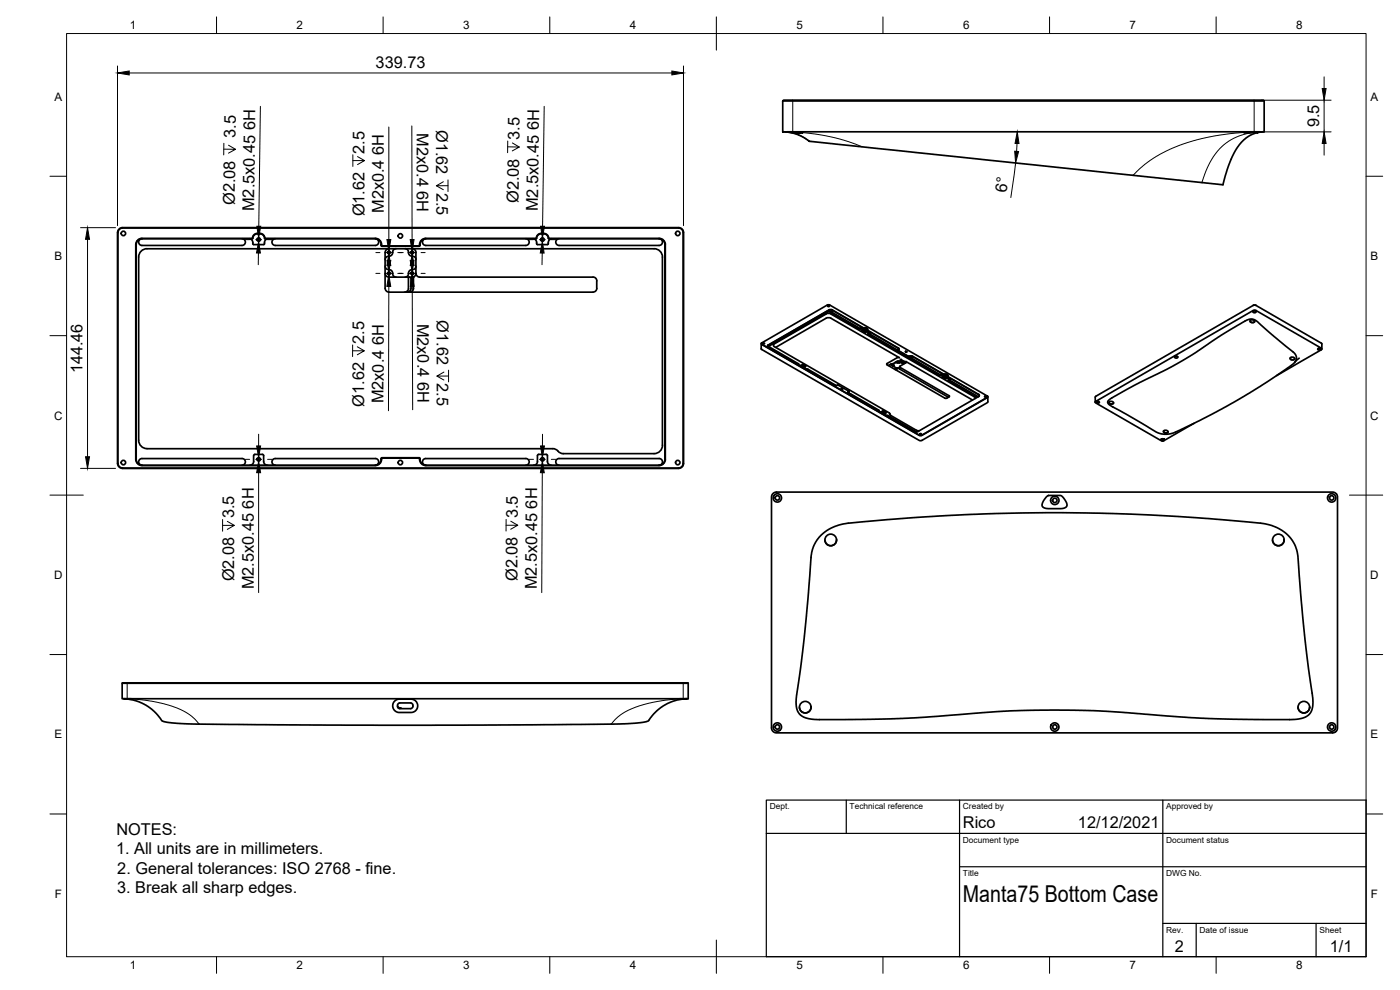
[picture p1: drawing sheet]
<svg xmlns="http://www.w3.org/2000/svg" width="420mm" height="297mm" viewBox="0 0 420 297" stroke-linecap="round" stroke-linejoin="round" font-family="sans-serif">
<!-- layer: Visible -->
<g fill="none" stroke="#000" stroke-width=".51">
<path d="M234.9 30.3l.3-.3h143.9l.3 .3M234.9 30.3h144.5M234.9 30.3v9.2l.5 .1 144-.1v-9.2M234.9 39.5l2.4 .3 2.1 .6 1.9 .9 1.5 1.1M235.9 39.6h4.2l.8 .2-1.4 .2zM373.4 39.8l5-.2-3.9 .3zM379.4 39.5l-2.1 .3-2.1 .8-1.9 1.4-1.5 1.7-1.4 2.1-1.2 2.7-2.2 6.9-124.1-13M242.8 42.4h.1M35.6 68.9l1.2-.6h166.9a1.49 1.49 0 0 1 1.4 1.5v69.2a1.52 1.52 0 0 1-1.5 1.6l-166.8-.1a1.49 1.49 0 0 1-1.5-1.5v-69.2zM42.6 75.2l1.5-.6h152.2a2.48 2.48 0 0 1 2.5 2.5v56.5a2.51 2.51 0 0 1-2.5 2.5h-27.3l-1-.3-1.4-1.1-.7-.1h-121.8a2.51 2.51 0 0 1-2.5-2.5v-55a2.5 2.5 0 0 1 1-1.9zM42.6 71.6h33.1M42.6 71.6a1.75 1.75 0 0 0-1.7 1.8v64.4a1.75 1.75 0 0 0 1.7 1.8"/>
<path d="M42.6 71.6a1.01 1.01 0 0 0-1 1 1.01 1.01 0 0 0 1 1h30a1.01 1.01 0 0 0 1-1 1.01 1.01 0 0 0-1-1M74.8 71.6a1.37 1.37 0 0 1 1.2 1.7l.1 .1M75.7 71.5h-33.1a1.87 1.87 0 0 0-1.9 1.9v64.4a1.91 1.91 0 0 0 1.9 1.9h70a2.12 2.12 0 0 0 2-2.2h11.2a2.3 2.3 0 0 0 2 2.2h70M77.2 70a1.69 1.69 0 0 1 2.3 1.5h33.1a1.84 1.84 0 0 1 1.9 2.1M77.2 70.2a1.77 1.77 0 0 1 2.3 1.4h33.1M77.2 70a1.49 1.49 0 0 0-1.4 1.5M77.2 70.2a1.65 1.65 0 0 0-1.5 1.4M80.5 71.6l-.9 .5-.5 1.3h-3M82.6 71.6a1.01 1.01 0 0 0-1 1 1.01 1.01 0 0 0 1 1h30a1.01 1.01 0 0 0 1-1 1.01 1.01 0 0 0-1-1M112.6 71.6a1.75 1.75 0 0 1 1.8 1.8M114.4 73.4v.2M114.4 73.6l.2 .3h11.2l.2-.3"/>
<path d="M114.5 73.6h11.4M115.6 75.8v10.7M115.6 79.9a1.24 1.24 0 0 0 1.5 1l.5 .4 .2 .9a1.01 1.01 0 0 0 1 .9M116.7 74.6l-.6 .2-.5 1M118.8 74.6a1.21 1.21 0 0 0-1 1.5l-.4 .6-.8 .2a.97 .97 0 0 0-1 1M121.6 74.6a1.21 1.21 0 0 1 1 1.5l.4 .6 .8 .2M123.7 74.6l.7 .2 .4 1v6.2M123.8 76.9a1.01 1.01 0 0 1 1 1M124.8 79.9a1.01 1.01 0 0 1-1 1M127.8 71.6a1.77 1.77 0 0 0-1.8 2M127.8 71.6a1.01 1.01 0 0 0-1 1 1.01 1.01 0 0 0 1 1h30a1.01 1.01 0 0 0 1-1 1.01 1.01 0 0 0-1-1M159.9 71.6l.7 .3 .5 .9"/>
<path d="M161 71.5l-33.2 .1M161 72.8v.3M161.1 71.5a1.86 1.86 0 0 1 1.8-1.4 1.86 1.86 0 0 1 1.8 1.5h33.1M165.7 71.6l-.9 .5-.5 1.3h-3l-.2-.3M167.8 71.6a1.01 1.01 0 0 0-1 1 1.01 1.01 0 0 0 1 1h30M197.8 71.5h-33.1a1.92 1.92 0 0 0-1.9-1.5 1.92 1.92 0 0 0-1.9 1.5h-33.1a1.9 1.9 0 0 0-1.9 2.1M197.8 73.6a1.01 1.01 0 0 0 1-1 1.01 1.01 0 0 0-1-1 1.71 1.71 0 0 1 1.7 1.8l.1 64.4a1.78 1.78 0 0 1-1.8 1.8 1.01 1.01 0 0 0 1-1 1.01 1.01 0 0 0-1-1M197.8 71.5a1.87 1.87 0 0 1 1.9 1.9v64.4a1.84 1.84 0 0 1-1.9 1.9M115.6 82l.5 .9 .6 .2 7.5-.1M122.6 83.4l-.1 3.5-.4 .5-.6 .2M122.8 83.1l-.2 .3M123.3 83.4v3.5l-.4 .5-.7 .2"/>
<path d="M123.6 83.1l-.3 .3M123.8 80.9a1.3 1.3 0 0 0-1.3 1.6l-.5 .6h-.4M124.2 83l-.2 3.9-.4 .5-.6 .2M124.8 82l-.1 .6-.5 .4M124.8 82l.3 .7 .9 .4 52.3 .1a1.08 1.08 0 0 1 .8 1.1v2.6l-.5 .5-.6 .3-61.3-.1-.6-.2-.5-.9M247.9 94.2l.8-.2 .7 .2M247.9 94.2l-15.5 9-.2 .6 34.6 20.1 .3 .4M248.5 91.7l.4 .1-.4 .2zM248.8 93l-18.3 10.5M248.8 93h1M249.2 93.7h.4l8.7 5M249.3 94.2l43.1 24.8 .3 .6"/>
<path d="M249.3 95.5l20.6 11.8h-.6l-3.1 1.8v.3l17.3 10.1h.7l.8-.5-.2-.3-14.8-8.6 1.9-1.3M249.4 95.5l-.7-.2-.8 .2-15.1 8.7M249.8 93l9.4 5.4M258.7 99v.2M258.7 99.2h.1M258.8 99.2l.8 .5 .7-.1 .8 .4h-.6v.3M259 98.8l-.7-.4v.3h-.6l-8.6-5 .3-.3 .4 .1-.8-.1-18.6 10.7M259.2 98.4h.8l.4 .3-.1 .3 9.3 5.4 .2 .4-.3 .3M259.2 98.5l-9.4-5.5h-.8l-18.4 10.6M259.2 98.5h.8l.4 .2-.2 .3M259.5 98.9l.3 .1-.3 .1zM260.2 99.3h.1"/>
<path d="M260.2 99.1v.2M260.2 99l9.4 5.5 .2 .4-.2 .2M260.3 98.9a.93 .93 0 0 0-1.2-.2l-.2-.2 .1 .2-.2 .3 .8 .5 .9-.1-.3-.1M375.1 96.3l.7 .5 .7-.4M375.3 96.1l.8-.1 .4 .3a.7 .7 0 0 1-.7 .5 .7 .7 0 0 1-.6-.6zM376 93.4l.7-.2 .3 .3-.6 .3zM376.1 91.6h.8zM376.1 91.6l-47.2 27.3-.2 1.8M376.8 93.2h-.5M376.9 91.6l19.8 11.6M228.5 103.1l.1 1.7 47.5 27.4 .6-.1 19.6-11.3 .2-1.7M228.6 103.3l-.1-.1 .1-.3 19.7-11.4 .5-.1 47.5 27.4 .2 .3-19.8 11.5-.6 .1-47.5-27.3"/>
<path d="M228.7 102.8v.5l47.4 27.3h.6l19.5-11.4M229 102.9l.5 .2-.5 .1zM230.5 104.1l19.8 11.5 1.2-.1M230.5 103.5l-.2 .2 .2 .4M230.6 103.6l-.2 .4 .2 .2M230.6 104.2h.5M231.1 104.2l8.5 4.9M239.6 109.1l.1 .3M240.4 109.6l-.2 .1M240.8 109.7l.4 .1-.4 .1zM240.9 109.4l-.6 .3M240.9 109.3h.2"/>
<path d="M241.1 109.4l.6 .3M241.7 109.9l-.6 .3M241.7 110.1l-.5 .2M241.7 109.7v.2M241.7 109.8v.2M242 110.7l.5 .1M242.4 110.8l8.5 4.9M250.9 115.7h.1M251.5 115.5h.1M251.5 115.5l3.2 1.9M252.5 116.5l.5 .1-.5 .2zM254.7 117.4l-.3 .2 .2 .5 19.8 11.4 .6 .1 .5-.1 18.2-10.5"/>
<path d="M254.7 117.4h.1M254.7 117.3v.1M254.7 117.5l-.2 .2 .2 .4M254.7 118.1h.5l8.5 4.9 .1 .3M254.8 117.4l-.3 .6M266.6 109.7l.9-.5v.3l1.6 1M267.4 109.5l.7-.4-.1 .2 .3 .3-.3 .2M267.7 109.6h.3l-.2 .1M268.2 109.6v.1M268.3 109.7l-.2 .2M269 105.2h.5M269.1 110.5l-.6 .3"/>
<path d="M269.1 110.4l.2 .1M269.3 108.4l-.6 .3 .6 .1M269.3 108.7h.6M269.3 108.4h.6M269.3 110.5l-.7 .4M269.3 110.5h.2M269.5 105.2v.3M269.5 108.5l.2 .1zM269.5 110.5h.1M269.5 105.1l-8.4-4.8h-.6l8.5 4.9M269.5 105.5v.1M269.5 105.6l3.2 1.8h1.2l-.4-.1-.3 .3 8.6 5h.6v-.3"/>
<path d="M269.5 105.2l3.3 1.8M269.5 105.1v.1M269.5 105.1l3.3 1.9M269.5 110.5l-.7 .4M269.6 105.1h.1M269.7 105h.1M269.7 110.5h-.1M269.9 108.4l.6 .3-.6 .1M270 110.5h-.4M270 110.1l.1 .7 14.5 8.4M270 110.5h-.3M270.4 107.9v.1"/>
<path d="M270.4 108l.2 .4M270.4 107.9h.1M270.4 107.9l.2 .5M270.4 107.9l.9 .5M270.4 107.9l-.1 .4 1 .7M270.6 108.4l.9 .5M271.2 109.2l-.9-.4h-1.5l-.8 .5M271.3 108.4l.2 .3M271.5 108.9h.1M271.5 108.8v.1M271.5 108.9l-.2 .1M271.8 105.4l.4 .1-.4 .1z"/>
<path d="M271.9 108.5l20 11.5M271.9 108.5v.3M272.8 107l.6-.2 .5 .2 9.4 5.4h.8M272.8 106.9v.1M272.8 106.9h1.1l9.4 5.4 .6-.1 .4 .2 .2 .4-.2 .1 9.4 5.4 .2 .4-.2 .2M273.3 107.7l.6-.1 8.5 4.9M282.4 112.3l.6 .3M282.4 112.5v.1M282.8 112.9l.9 .7M282.9 112.9l.8 .5M283 112.4l1.1 .2M283 112.8l-.1 .1"/>
<path d="M283 112.6l.1 .1M283 112.4v.4M283.6 112.8l.3 .1-.3 .1zM283.7 113.6l.7-.1 .8 .4h-.6v.3M284.1 112.6l.3 .2M284.1 112.4l.2 .1M284.3 113.2h.1M284.3 113v.2M284.3 112.5v.5M284.3 112.9v.1M284.3 113l9.4 5.4 .2 .4-.2 .2M284.3 113.2l.3 .1-.9 .1"/>
<path d="M284.6 114.2h.6l8.4 4.8M284.6 114.2l8.7 5M293.7 118.8l.1 .1M295.5 118.9l.5 .1-.5 .1zM296.3 118.8v.4M352.5 106.9l.6-.1 .3 .5-.6 .1-.3-.2zM352.7 106.8h.5M383.1 112.7l13.4-7.7 .2-.4-19.8-11.4-.5-.1-47.7 27.5 .2 .3 19.9 11.4 .5-.1 9.1-5.2M387.2 107.5l.6 .4 .8-.3M387.4 107.2h.7l.5 .3a.7 .7 0 0 1-.8 .5 .7 .7 0 0 1-.6-.6zM389.9 107.5l-1.3 1.2M395.5 104.6l.7-.2 .3 .4-.8 .2z"/>
<path d="M396.2 104.5h-.5M396.7 103.2v1.5M42.6 139.6h70M42.6 139.6a1.01 1.01 0 0 1-1-1 1.01 1.01 0 0 1 1-1h30a.99 .99 0 0 1 1 1 .99 .99 0 0 1-1 1M76.1 136.7v1.8M76.1 138.4l-.2 .7-.9 .5M78.7 136.3h-2.2l-.4 .4M78.8 136.3l.3 .4 .1 2.1 .4 .6 .7 .2M82.6 139.6a1.01 1.01 0 0 1-1-1 1.01 1.01 0 0 1 1-1h30a.99 .99 0 0 1 1 1 .99 .99 0 0 1-1 1M114.4 137.6v.2M114.4 137.8a1.75 1.75 0 0 1-1.8 1.8M114.4 137.6l.2-.3 11.4 .1a1.94 1.94 0 0 0 1.8 2.2"/>
<path d="M127.8 139.6h70M127.8 139.6a1.01 1.01 0 0 1-1-1 1.01 1.01 0 0 1 1-1h30a.99 .99 0 0 1 1 1 .99 .99 0 0 1-1 1M160.2 139.6l.6-.2 .5-.6v-2.1l.2-.3 2.4-.1 .4 .4 .1 2.1 .4 .6 .6 .2M197.8 137.6h-30a1.01 1.01 0 0 0-1 1 1.01 1.01 0 0 0 1 1M264.3 123.6l.8-.4 .7 .4-.6 .5M264.9 123.6l.4 .1-.4 .1zM265.8 123.7v.2l-.5 .3M266.1 124.6l.4 .1M266.5 124.7l8.5 4.9M267.1 124.2v.2M267.1 124.3l.2 .3 7.7 4.5M275 129.1l.9 .1"/>
<path d="M275 129.6h.1M276.1 130.1l.4 .1-.4 .1zM329 120.5l.5-.1 .4 .3-.7 .2zM329.2 120.4h.5M332.7 120.1l7.3-4.3 13.9-7.1 4.7-2.7 8.9-6 6.2-3.7 1.3-.5h1.1l1 .5 4.6 4.1 6.5 5.3 .8 1.3-.1 1.1-1 1.3-12.9 8.5-11.1 6.3-6.9 3.5-5.4 2.4-2.6 .1-2.2-.7-13.3-7.7-1.1-1zM332.8 120.7l.7 .5 .7-.3M333 120.5l.8-.1 .4 .4a.7 .7 0 0 1-.7 .5 .7 .7 0 0 1-.7-.6zM348.4 131.8l.7-.1 .3 .2-.6 .3-.3-.1zM348.7 131.6h.4M349.2 129.4l.6 .5 .8-.4M349.4 129.2l.7-.1 .4 .3a.7 .7 0 0 1-.7 .5 .7 .7 0 0 1-.6-.5zM36.8 140.4h166.8"/>
<path d="M36.8 140.4a1.4 1.4 0 0 1-1.4-1.3v-69.3a1.37 1.37 0 0 1 1.4-1.4h166.9a1.37 1.37 0 0 1 1.3 1.4v69.2a1.37 1.37 0 0 1-1.3 1.4M231.9 148.1l1-.5 167.7 .2 .6 .5 .2 .7-.1 70-.6 .7-.7 .2-167.5-.1-.7-.5-.3-.8v-69.5zM314.2 148.9l.5-.2h3.7l1.3 1.5 .5 1v.7l-.5 .4-1 .3h-4.1l-1.3-.2-.5-.6v-.8zM246.2 160.8l2.9-2.2 3.9-1.4 20.9-1.9 17.3-.9 15.4-.5h17.6l15.5 .4 23.1 1.3 15.5 1.4 2.7 .5 3.6 1.6 2.2 1.7 1.7 2.6 .7 1.6 .3 1.8a611.1 611.1 0 0 0 4.5 44l-.3 2.2-.5 1-.7 .7-1.9 .8-3 .4-24.9-.3-30.8-2.2-14.3-.4-16.4 .4-30.5 2.2-25.4 .3-3.4-.5-1.9-1.1-.6-.9-.4-1.4 .1-3.3a628.5 628.5 0 0 0 4.6-43.2l.8-2.3zM247.6 162a1.75 1.75 0 0 0 1.7 1.7 1.75 1.75 0 0 0 1.8-1.7M381.9 162a1.75 1.75 0 0 0 1.8 1.7 1.75 1.75 0 0 0 1.7-1.7M36.7 205h169.8zM36.7 205v4.6h169.5l-.3 .1M37 209.6l.3 .1M37.3 209.7l2.4 .1zM38.3 209.7l2.4 .5 2.6 1.1 2.9 2.1 2.4 2.9 3 .6 7.3 .4 54.8 .3 60.1-.2 11.6-.2 5.8-.3 3.3-.5 1.8-2.3 2.5-2.1 3.3-1.7 2.8-.6M118.3 210.5l.6-.5 .8-.2h4l.7 .2 .6 .6 .3 .9v.9l-.6 .9-.9 .4h-4.4l-1-.5-.5-.8v-1z"/>
<path d="M119.3 212.1h.3M119.5 212.4h.9M123.2 210.9h-3.2a.86 .86 0 0 0-.7 .9 .86 .86 0 0 0 .7 .8h3.2M123.2 210.9a.87 .87 0 0 1 .7 .9 .87 .87 0 0 1-.7 .8M203.5 209.7h2.4zM206.5 205v4.6h-.3M239.9 212.2a1.75 1.75 0 0 0 1.8 1.7 1.75 1.75 0 0 0 1.7-1.7M389.6 212.2a1.75 1.75 0 0 0 1.7 1.7 1.75 1.75 0 0 0 1.7-1.7"/>
<circle cx="37" cy="70" r=".67"/>
<circle cx="77.6" cy="71.9" r=".52"/>
<circle cx="116.7" cy="75.8" r=".41"/>
<circle cx="120.2" cy="70.8" r=".67"/>
<circle cx="123.7" cy="75.8" r=".41"/>
<circle cx="162.8" cy="71.9" r=".52"/>
<circle cx="203.4" cy="70" r=".67"/>
<circle cx="116.7" cy="82" r=".41"/>
<circle cx="123.7" cy="82" r=".41"/>
<circle cx="37" cy="138.8" r=".67"/>
<circle cx="77.6" cy="137.8" r=".52"/>
<circle cx="120.2" cy="138.8" r=".67"/>
<circle cx="162.8" cy="137.8" r=".52"/>
<circle cx="203.4" cy="138.8" r=".67"/>
<circle cx="233.3" cy="149.4" r="1.25"/>
<circle cx="233.3" cy="149.4" r=".67"/>
<circle cx="316.6" cy="150.1" r=".67"/>
<circle cx="316.6" cy="150.1" r="1.26"/>
<circle cx="399.7" cy="149.4" r=".67"/>
<circle cx="399.7" cy="149.4" r="1.25"/>
<circle cx="249.3" cy="162" r="1.75"/>
<circle cx="383.7" cy="162" r="1.75"/>
<circle cx="233.3" cy="218.1" r="1.24"/>
<circle cx="233.3" cy="218.1" r=".67"/>
<circle cx="241.7" cy="212.2" r="1.75"/>
<circle cx="316.6" cy="218.1" r="1.25"/>
<circle cx="316.6" cy="218.1" r=".67"/>
<circle cx="391.3" cy="212.2" r="1.75"/>
<circle cx="399.7" cy="218.1" r=".67"/>
<circle cx="399.7" cy="218.1" r="1.25"/>
</g>
<!-- layer: Visible Narrow -->
<g fill="none" stroke="#000" stroke-width=".3">
<path d="M235.3 39.5l.6 .1M236 39.6h1.1M236.4 39.6l3.6 1 2.9 1.8M237.9 30v9.5M240.9 39.8l4.7 .6 5.1 1 4.1 1.2 3.9 1.5M373.4 39.7l-4.3 .4-6.1 1-4.6 1.1-4.7 1.5-4.1 1.8-3.6 2.1-3 2.2-2.9 2.8M376.4 30v9.5M376.4 39.7l-3.3 .7-2.3 .8-2.3 1.3-1.9 1.6-1.9 2.1-1.6 2.6-1.2 2.6-1.2 3.4M378.2 39.5l-1.2 .1M378.8 39.5l-.6 .1M37.3 209.6l.6 .1M38.2 204.9v.1"/>
<path d="M38.2 205.2v4.2M39.6 209.7l6.6 .8 3.1 .7 3.7 1.2 3.9 2 1.6 1.4 1.2 1.5M119.6 212.2v.2M120.4 212.4v.2M203.6 209.7l-6.2 .7-6.5 1.7-2.8 1.2-1.8 1.1-1.6 1.4-1.2 1.5M205 204.9v.1M205 205.2v4.2M206 209.6l-.7 .1"/>
</g>
<!-- layer: Visible -->
<circle cx="377.3" cy="39.8" r=".24" fill="#000" stroke="#000" stroke-width=".3"/>
<!-- layer: Border -->
<g fill="none" stroke="#000" stroke-width=".3">
<path d="M20 10.1h390v276.9h-390zM65 5.1v5M115 5.1v5M165 5.1v5M215 5.1v10M265 5.1v5M315 5.1v5M365 5.1v5M15 52.9h5M410 52.9h5M15 100.7h5M410 100.7h5"/>
<path d="M15 148.6h10M405 148.6h10M15 196.4h5M410 196.4h5M15 244.2h5M410 244.2h5M65 287v5M115 287v5M165 287v5M215 282.1v9.9M265 287v5M315 287v5"/>
<path d="M365 287v5"/>
</g>
<!-- layer: TitleBlock -->
<path d="M230 240.1h180v46.9h-180zM230 250h180M254 240.1v9.9M288 240.1v46.9M349 240.1v46.9M288 260.1h122M349 277.1h61M359 277.1v9.9M395 277.1v9.9" fill="none" stroke="#000" stroke-width=".36"/>
<!-- layer: Dimensions -->
<g fill="none" stroke="#000" stroke-width=".3">
<path d="M35.3 19.8v47.9M205.1 19.8v47.9M38.8 21.9h162.8M78.1 31.9l-.4 36M116.7 38.1v33.8M123.6 37.8l.1 34.1M163.3 31.9l-.5 36M378.5 30.1h21M378.5 39.6h21M397.4 23.1v3.5M397.4 30.1v9.5M67.2 44.8h3.5l-2.1 1.2"/>
<path d="M67.2 43l-.1 3.5M68.6 43.6l2.1 1.2M105.9 48.2h3.5l-2.1 1.2M105.9 46.4v3.5M107.3 47l2.1 1.2M131 55.7l2.1 1.2M133.1 54.5l-2.1 1.2h3.5M134.5 54v3.5M152.4 44.1h3.5l-2.2 1.2M152.4 42.3l-.1 3.5M153.8 42.9l2.1 1.2M304.8 48.9l-1.4 10.4"/>
<path d="M305.2 43.1l-.1 2.3M397.4 43.1v3.5M24.2 68.3h10.5M26.3 71.8v65.2M77.6 75.9l-.1 3.5M77.6 71.4v1M116.7 75.4v.8M116.7 79.7v3.5M116.7 74.6v3.5M123.7 74.6v3.5M123.7 79.7v3.5M123.7 75.4v.8"/>
<path d="M162.7 75.9v3.5M162.8 71.4v1M116.7 85.9l-.1 37.3M123.7 81.6v.8M123.7 85.9l.1 37M105.8 105.2h3.5l-2.1 1.3M105.8 103.5v3.5M107.2 104l2.1 1.2M131.1 112.8l2.1 1.2M133.2 111.6l-2.1 1.2h3.5M134.6 111.1v3.5M77.6 130.3v3.5"/>
<path d="M77.6 137.3v1M162.8 137.3v1M162.8 130.3v3.5M24.2 140.5h10.5M66.8 157.6h3.5l-2.1 1.2M66.8 155.9v3.5M68.2 156.4l2.1 1.2M77.6 141.8v36M151.9 157.6h3.5l-2.1 1.2M151.9 155.8v3.5M153.3 156.4l2.1 1.2M162.8 141.8l-.2 36"/>
</g>
<g fill="#000" stroke="#000" stroke-width=".3">
<path d="M35.3 21.9l3.5-.6v1.2zM201.6 21.3l3.5 .6-3.5 .6zM396.8 26.6h1.2l-.6 3.5zM305.3 39.6l.5 3.5-1.2-.1zM304.5 45.4l1.2 .1-.9 3.4zM397.4 39.6l.6 3.5h-1.2zM26.3 68.3l.6 3.5h-1.2zM77.6 72.4l.5 3.5h-1.1zM77.1 67.9h1.2l-.7 3.5zM116.7 76.2l.6 3.5h-1.2zM116.1 71.9h1.2l-.6 3.5zM116.1 78.1h1.2l-.6 3.5z"/>
<path d="M123.1 71.9h1.2l-.6 3.5zM123.1 78.1h1.2l-.6 3.5zM123.7 76.2l.6 3.5h-1.2zM162.8 72.4l.5 3.5h-1.2zM162.2 67.9h1.2l-.6 3.5zM116.7 82.4l.6 3.5h-1.2zM123.7 82.4l.6 3.5h-1.2zM25.7 137h1.2l-.6 3.5zM77 133.8h1.2l-.6 3.5zM162.2 133.8h1.2l-.6 3.5zM77.6 138.3l.6 3.5h-1.2zM162.8 138.3l.5 3.5h-1.1z"/>
</g>
<!-- layer: Center Lines -->
<g fill="none" stroke="#000" stroke-width=".3">
<path d="M73.6 71.9h1.3M76.7 71.9h1.8M77.6 67.9v1.3M77.6 71v1.8M77.6 74.6v1.3M80.3 71.9h1.3M112.8 75.8h1.2M115.8 75.8h1.8M116.7 71.9v1.2M116.7 74.9v1.8M116.7 78.1v1.6M119.4 75.8h1.6"/>
<path d="M122.8 75.8h1.8M123.7 71.9v1.2M123.7 74.9v1.8M123.7 78.1v1.6M126.4 75.8h1.2M158.7 71.9h1.4M161.9 71.9h1.8M162.8 67.9v1.3M162.8 71v1.8M162.8 74.6v1.3M165.5 71.9h1.3M112.8 82h1.2"/>
<path d="M115.8 82h1.8M116.7 81.1v1.8M116.7 84.7v1.2M119.4 82h1.6M122.8 82h1.8M123.7 81.1v1.8M123.7 84.7v1.2M126.4 82h1.2M73.6 137.8h1.3M76.7 137.8h1.8M77.6 133.8v1.3M77.6 136.9v1.8"/>
<path d="M80.3 137.8h1.3M158.7 137.8h1.4M161.9 137.8h1.8M162.8 133.8v1.3M162.8 136.9v1.8M165.5 137.8h1.3M77.6 140.5v1.3M162.8 140.5v1.3"/>
</g>
<text font-size="7" x="289" y="270.6">Manta75 Bottom Case</text>
<g font-size="4.9">
<text x="112.7" y="20.4">339.73</text>
<text x="70.7" y="41.3" transform="rotate(-89 70.7 41.3)">3.5</text>
<text x="125.1" y="40" transform="rotate(90 125.1 40)">M2x0.4 6H</text>
<text x="130.9" y="39" transform="rotate(90 130.9 39)">Ø1.62</text>
<text x="395.9" y="38.2" transform="rotate(-90 395.9 38.2)">9.5</text>
<text x="109.4" y="46.1" transform="rotate(-90 109.4 46.1)">2.5</text>
<text x="155.9" y="42" transform="rotate(-89 155.9 42)">3.5</text>
<text x="131" y="57.8" transform="rotate(90 131 57.8)">2.5</text>
<text x="302.1" y="57.9" transform="rotate(-82 302.1 57.9)">6°</text>
<text x="70.4" y="61.6" transform="rotate(-89 70.4 61.6)">Ø2.08</text>
<text x="76.3" y="63.3" transform="rotate(-89 76.3 63.3)">M2.5x0.45 6H</text>
<text x="109.4" y="64.9" transform="rotate(-90 109.4 64.9)">Ø1.62</text>
<text x="115.2" y="63.9" transform="rotate(-90 115.2 63.9)">M2x0.4 6H</text>
<text x="155.6" y="60.9" transform="rotate(-89 155.6 60.9)">Ø2.08</text>
<text x="161.4" y="63.3" transform="rotate(-89 161.4 63.3)">M2.5x0.45 6H</text>
<text x="125.2" y="97.1" transform="rotate(90 125.2 97.1)">M2x0.4 6H</text>
<text x="131.1" y="96.1" transform="rotate(90 131.1 96.1)">Ø1.62</text>
<text x="109.3" y="103.2" transform="rotate(-90 109.3 103.2)">2.5</text>
<text x="24.8" y="112" transform="rotate(-90 24.8 112)">144.46</text>
<text x="131.1" y="114.9" transform="rotate(90 131.1 114.9)">2.5</text>
<text x="109.3" y="122" transform="rotate(-90 109.3 122)">Ø1.62</text>
<text x="115.1" y="121" transform="rotate(-90 115.1 121)">M2x0.4 6H</text>
<text x="70.3" y="155.6" transform="rotate(-90 70.3 155.6)">3.5</text>
<text x="155.4" y="155.5" transform="rotate(-90 155.4 155.5)">3.5</text>
<text x="70.3" y="174.4" transform="rotate(-90 70.3 174.4)">Ø2.08</text>
<text x="76.2" y="176.8" transform="rotate(-90 76.2 176.8)">M2.5x0.45 6H</text>
<text x="155.3" y="174.4" transform="rotate(-90 155.3 174.4)">Ø2.08</text>
<text x="161.1" y="176.8" transform="rotate(-90 161.1 176.8)">M2.5x0.45 6H</text>
<text x="35" y="250.5">NOTES:</text>
<text x="289" y="248.5">Rico</text>
<text x="323.5" y="248.5">12/12/2021</text>
<text x="34.8" y="256.3">1. All units are in millimeters.</text>
<text x="35.2" y="262.2">2. General tolerances: ISO 2768 - fine.</text>
<text x="35.1" y="268.1">3. Break all sharp edges.</text>
<text x="352.6" y="285.7">2</text>
<text x="399.1" y="285.7">1/1</text>
</g>
<g font-size="3.5">
<text x="39" y="8.8">1</text>
<text x="89" y="8.8">2</text>
<text x="139" y="8.8">3</text>
<text x="189" y="8.8">4</text>
<text x="239" y="8.8">5</text>
<text x="289" y="8.8">6</text>
<text x="339" y="8.8">7</text>
<text x="389" y="8.8">8</text>
<text x="16.3" y="30.2">A</text>
<text x="411.3" y="30.2">A</text>
<text x="16.3" y="78">B</text>
<text x="411.3" y="78">B</text>
<text x="16.2" y="125.9">C</text>
<text x="411.2" y="125.9">C</text>
<text x="16.2" y="173.7">D</text>
<text x="411.2" y="173.7">D</text>
<text x="16.3" y="221.6">E</text>
<text x="411.3" y="221.6">E</text>
<text x="16.4" y="269.4">F</text>
<text x="411.4" y="269.4">F</text>
<text x="39" y="290.8">1</text>
<text x="89" y="290.8">2</text>
<text x="139" y="290.8">3</text>
<text x="189" y="290.8">4</text>
<text x="239" y="290.8">5</text>
<text x="289" y="290.8">6</text>
<text x="339" y="290.8">7</text>
<text x="389" y="290.8">8</text>
</g>
<g font-size="2.5">
<text x="231" y="242.9">Dept.</text>
<text x="255" y="242.9">Technical reference</text>
<text x="289" y="242.9">Created by</text>
<text x="350" y="242.9">Approved by</text>
<text x="289" y="252.8">Document type</text>
<text x="350" y="252.8">Document status</text>
<text x="289" y="262.9">Title</text>
<text x="350" y="262.9">DWG No.</text>
<text x="350" y="279.9">Rev.</text>
<text x="360" y="279.9">Date of issue</text>
<text x="396" y="279.9">Sheet</text>
</g>
</svg>
